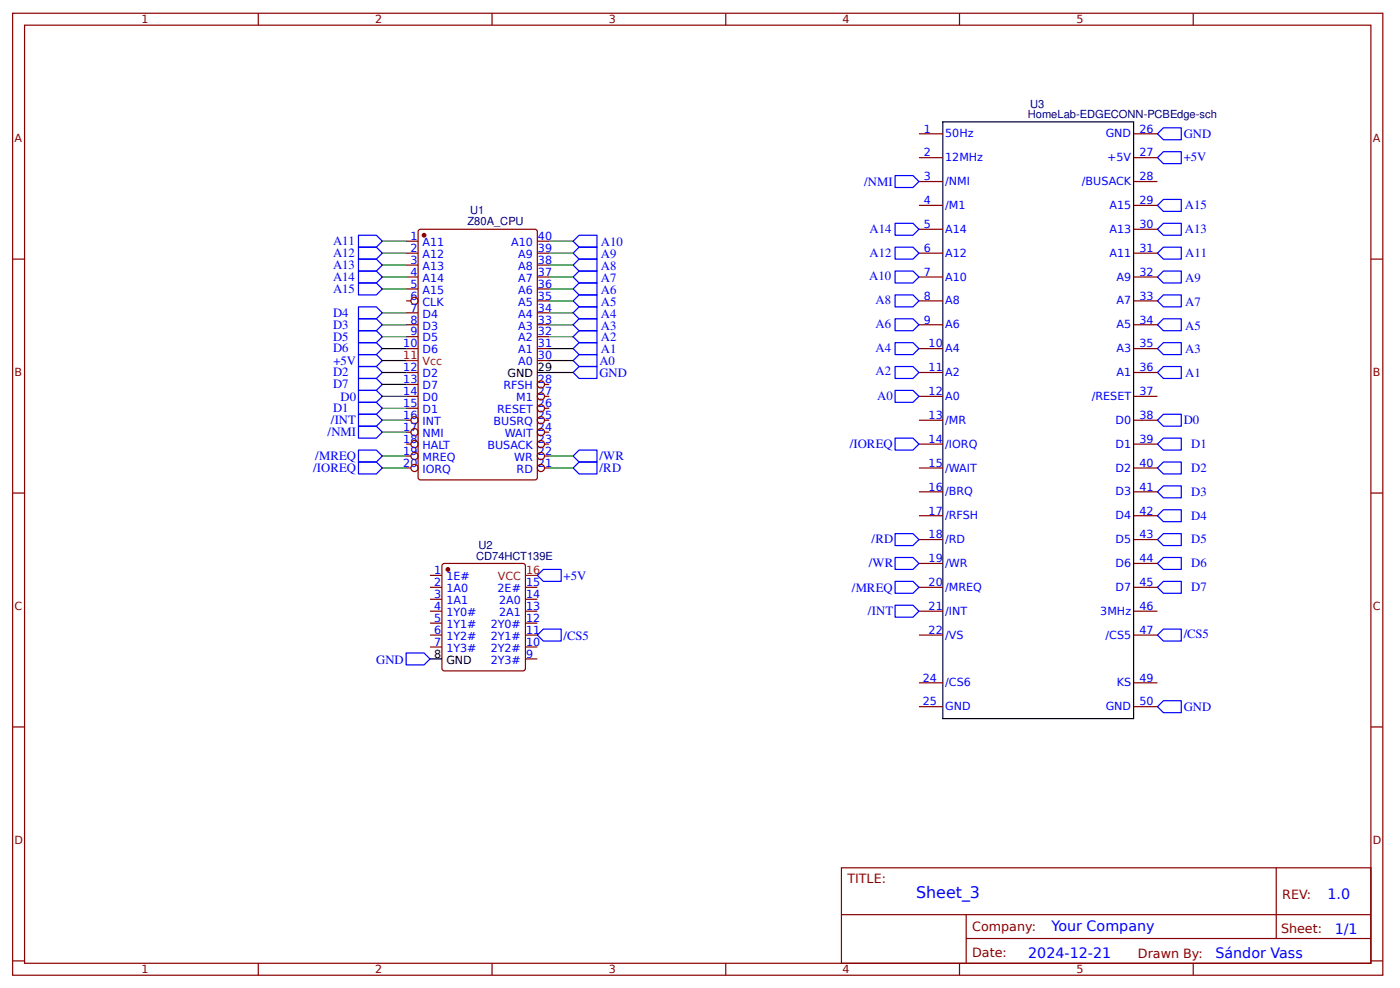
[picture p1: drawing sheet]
<svg xmlns="http://www.w3.org/2000/svg" width="311mm" height="219mm" viewBox="0 0 311 219" stroke-linecap="round" stroke-linejoin="round" font-family="sans-serif">
<g fill="none" stroke="#800" stroke-width=".26">
<path d="M2.8 2.9h304v213.3h-304zM5.5 5.6h298.7v207.9h-298.7zM57.3 2.9v2.7M109.2 2.9v2.7M161 2.9v2.7M212.9 2.9v2.7M264.7 2.9v2.7M203.9 29.7h5.3M203.9 35h5.3M251.5 29.7h5.3M251.5 35h5.3M2.8 57.4h2.7"/>
<path d="M90.1 53.5h2.7M90.1 56.1h2.7M90.1 58.8h2.7M93 50.9l25.7-.1 .4 .3 .1 54.8-.2 .4-25.7 .1-.5-.3v-54.7zM119.2 53.5h2.7M119.2 56.1h2.7M119.2 58.8h2.7M203.9 56.1h5.3M203.9 40.2h5.3M203.9 45.5h5.3M203.9 50.8h5.3M251.5 56.1h5.3"/>
<path d="M251.5 40.2h5.3M251.5 45.5h5.3M251.5 50.8h5.3M304.2 57.4h2.6M90.1 61.4h2.7M90.1 64.1h2.7M90.1 66.7h1.1M90.1 69.3h2.7M90.1 72h2.7M90.1 74.6h2.7M90.1 77.3h2.7M119.2 61.4h2.7"/>
<path d="M119.2 64.1h2.7M119.2 66.7h2.7M119.2 69.3h2.7M119.2 72h2.7M119.2 74.6h2.7M119.2 77.3h2.7M119.2 79.9h2.7M203.9 61.4h5.3M203.9 66.7h5.3M203.9 72h5.3M203.9 77.3h5.3M251.5 61.4h5.3"/>
<path d="M251.5 66.7h5.3M251.5 72h5.3M251.5 77.3h5.3M90.1 82.6h2.7M90.1 85.2h2.7M90.1 87.9h2.7M90.1 90.5h2.7M90.1 93.2h1.1M90.1 95.8h1.1M90.1 98.5h1.1M120.8 85.2h1.1M120.8 87.9h1.1"/>
<path d="M120.8 90.5h1.1M120.8 93.2h1.1M120.8 95.8h1.1M120.8 98.5h1.1M203.9 82.6h5.3M203.9 87.9h5.3M203.9 93.2h5.3M203.9 98.5h5.3M251.5 82.6h5.3M251.5 87.9h5.3M251.5 93.2h5.3M251.5 98.5h5.3"/>
<path d="M2.8 109.3h2.7M90.1 101.1h1.1M90.1 103.7h1.1M120.8 101.1h1.1M120.8 103.7h1.1M203.9 103.7h5.3M203.9 109h5.3M203.9 114.3h5.3M203.9 119.6h5.3M251.5 103.7h5.3M251.5 109h5.3M251.5 114.3h5.3"/>
<path d="M251.5 119.6h5.3M304.2 109.3h2.6M95.4 127.6h2.7M95.4 130.2h2.7M95.4 132.8h2.7M95.4 135.5h2.7M95.4 138.1h2.7M98.3 125l17.7-.1 .5 .3 .1 23-.3 .4-17.7 .1-.5-.2v-23.1zM116.6 130.2h2.6M116.6 132.8h2.6M116.6 135.5h2.6M116.6 138.1h2.6"/>
<path d="M203.9 130.2h5.3M203.9 135.5h5.3M203.9 124.9h5.3M251.5 130.2h5.3M251.5 135.5h5.3M251.5 124.9h5.3M95.4 140.8h2.7M95.4 143.4h2.7M116.6 140.8h2.6M116.6 143.4h2.6M116.6 146.1h2.6M203.9 140.8h5.3"/>
<path d="M203.9 151.4h5.3M203.9 156.7h5.3M251.5 140.8h5.3M251.5 151.4h5.3M251.5 156.7h5.3M2.8 161.2h2.7M304.2 161.2h2.6M186.7 192.4h117.5v21.1h-117.5zM283.2 192.4v15.7M2.8 213h2.7M57.3 213.5v2.7M109.2 213.5v2.7"/>
<path d="M161 213.5v2.7M186.7 202.8h117.4M212.9 213.5v2.7M214.4 208.1h89.7M214.4 202.8v10.5M264.7 213.5v2.7M304.2 213h2.6"/>
<circle cx="92" cy="66.7" r=".79"/>
<circle cx="92" cy="98.5" r=".79"/>
<circle cx="92" cy="95.8" r=".79"/>
<circle cx="92" cy="93.2" r=".79"/>
<circle cx="120" cy="90.5" r=".79"/>
<circle cx="120" cy="98.5" r=".79"/>
<circle cx="120" cy="95.8" r=".79"/>
<circle cx="120" cy="93.2" r=".79"/>
<circle cx="120" cy="87.9" r=".79"/>
<circle cx="120" cy="85.2" r=".79"/>
<circle cx="92" cy="101.1" r=".79"/>
<circle cx="92" cy="103.7" r=".79"/>
<circle cx="120" cy="101.1" r=".79"/>
<circle cx="120" cy="103.7" r=".79"/>
</g>
<g fill="#800" stroke="#800" stroke-width=".26">
<circle cx="94.1" cy="52.1" r=".4"/>
<circle cx="99.4" cy="126.2" r=".4"/>
</g>
<path d="M90.1 79.9h2.7M116.6 127.6h2.6" fill="none" stroke="#f00" stroke-width=".26"/>
<path d="M209.2 27h42.3v132.3h-42.3zM119.2 82.6h2.7M95.4 146.1h2.7" fill="none" stroke="#000" stroke-width=".26"/>
<g fill="none" stroke="#00f" stroke-width=".26">
<path d="M198.6 38.9h4l1.3 1.3-1.3 1.4h-4zM256.8 35l1.3-1.4h4v2.7h-4zM256.8 29.7l1.3-1.4h4v2.7h-4zM79.5 52.1h4l1.3 1.4-1.3 1.3h-4zM79.5 54.8h4l1.3 1.3-1.3 1.3h-4zM79.5 57.4h4l1.3 1.4-1.3 1.3h-4zM127.2 58.8l1.3-1.4h4v2.7h-4zM127.2 56.1l1.3-1.3h4v2.6h-4zM127.2 53.5l1.3-1.4h4v2.7h-4zM198.6 54.8h4l1.3 1.3-1.3 1.3h-4zM198.6 49.5h4l1.3 1.3-1.3 1.3h-4zM256.8 56.1l1.3-1.3h4v2.6h-4z"/>
<path d="M256.8 50.8l1.3-1.3h4v2.6h-4zM258.1 44.2h4v2.7h-4l-1.3-1.4zM79.5 60.1h4l1.3 1.3-1.3 1.3h-4zM79.5 62.7h4l1.3 1.4-1.3 1.3h-4zM79.5 70.7h4l1.3 1.3-1.3 1.3h-4zM79.5 68h4l1.3 1.3-1.3 1.4h-4zM79.5 73.3h4l1.3 1.3-1.3 1.4h-4zM79.5 76h4l1.3 1.3-1.3 1.3h-4zM79.5 78.6h4l1.3 1.3-1.3 1.4h-4zM127.2 79.9l1.3-1.3h4v2.7h-4zM127.2 77.3l1.3-1.3h4v2.6h-4zM127.2 74.6l1.3-1.3h4v2.7h-4z"/>
<path d="M127.2 72l1.3-1.3h4v2.6h-4zM127.2 69.3l1.3-1.3h4v2.7h-4zM127.2 66.7l1.3-1.3h4v2.6h-4zM127.2 64.1l1.3-1.4h4v2.7h-4zM127.2 61.4l1.3-1.3h4v2.6h-4zM198.6 76h4l1.3 1.3-1.3 1.3h-4zM198.6 70.7h4l1.3 1.3-1.3 1.3h-4zM198.6 65.4h4l1.3 1.3-1.3 1.3h-4zM198.6 60.1h4l1.3 1.3-1.3 1.3h-4zM256.8 77.3l1.3-1.3h4v2.6h-4zM256.8 72l1.3-1.3h4v2.6h-4zM256.8 66.7l1.3-1.3h4v2.6h-4z"/>
<path d="M256.8 61.4l1.3-1.3h4v2.6h-4zM79.5 86.5h4l1.3 1.4-1.3 1.3h-4zM79.5 89.2h4l1.3 1.3-1.3 1.3h-4zM79.5 81.3h4l1.3 1.3-1.3 1.3h-4zM79.5 83.9h4l1.3 1.3-1.3 1.3h-4zM79.5 91.8h4l1.3 1.4-1.3 1.3h-4zM79.5 94.5h4l1.3 1.3-1.3 1.3h-4zM79.5 99.8h4l1.3 1.3-1.3 1.3h-4zM127.2 82.6l1.3-1.3h4v2.6h-4zM198.6 86.5h4l1.3 1.4-1.3 1.3h-4zM198.6 81.3h4l1.3 1.3-1.3 1.3h-4zM198.6 97.1h4l1.3 1.4-1.3 1.3h-4z"/>
<path d="M256.8 82.6l1.3-1.3h4v2.6h-4zM256.8 93.2l1.3-1.4h4v2.7h-4zM256.8 98.5l1.3-1.4h4v2.7h-4zM79.5 102.4h4l1.3 1.3-1.3 1.4h-4zM127.2 103.7l1.3-1.3h4v2.7h-4zM127.2 101.1l1.3-1.3h4v2.6h-4zM198.6 118.3h4l1.3 1.3-1.3 1.3h-4zM256.8 114.3l1.3-1.3h4v2.6h-4zM256.8 109l1.3-1.3h4v2.7h-4zM256.8 119.6l1.3-1.3h4v2.6h-4zM256.8 103.7l1.3-1.3h4v2.7h-4zM119.2 127.6l1.3-1.4h4v2.7h-4z"/>
<path d="M198.6 134.2h4l1.3 1.3-1.3 1.3h-4zM198.6 128.9h4l1.3 1.3-1.3 1.3h-4zM198.6 123.6h4l1.3 1.3-1.3 1.3h-4zM256.8 124.9l1.3-1.3h4v2.6h-4zM256.8 130.2l1.3-1.3h4v2.6h-4zM90.1 144.8h4l1.3 1.3-1.3 1.3h-4zM119.2 140.8l1.3-1.3h4v2.6h-4zM256.8 156.7l1.3-1.4h4v2.7h-4zM256.8 140.8l1.3-1.3h4v2.6h-4z"/>
</g>
<g fill="none" stroke="#080" stroke-width=".26">
<path d="M84.8 53.5h5.3M84.8 56.1h5.3M84.8 58.8h5.3M121.9 53.5h5.3M121.9 56.1h5.3M121.9 58.8h5.3M84.8 61.4h5.3M84.8 64.1h5.3M84.8 69.3h5.3M84.8 72h5.3M84.8 74.6h5.3M84.8 77.3h5.3"/>
<path d="M84.8 79.9h5.3M121.9 61.4h5.3M121.9 64.1h5.3M121.9 66.7h5.3M121.9 69.3h5.3M121.9 72h5.3M121.9 74.6h5.3M121.9 77.3h5.3M121.9 79.9h5.3M84.8 82.6h5.3M84.8 95.8h5.3M84.8 93.2h5.3"/>
<path d="M84.8 85.2h5.3M84.8 90.5h5.3M84.8 87.9h5.3M121.9 82.6h5.3M84.8 101.1h5.3M84.8 103.7h5.3M121.9 101.1h5.3M121.9 103.7h5.3"/>
</g>
<text font-size="3.5" fill="#00f" x="203.3" y="199.1">Sheet_3</text>
<g font-size="3.2" fill="#00f">
<text x="294.5" y="199.3">1.0</text>
<text x="233.3" y="206.5">Your Company</text>
<text x="296.1" y="207.1">1/1</text>
<text x="228.1" y="212.3">2024-12-21</text>
<text x="269.7" y="212.3">Sándor Vass</text>
</g>
<g font-size="2.8" fill="#00f">
<text x="262.6" y="35.7">+5V</text>
<text x="262.6" y="30.6">GND</text>
<text x="191.7" y="41.2">/NMI</text>
<text x="262.9" y="46.4">A15</text>
<text x="192.9" y="51.7">A14</text>
<text x="262.9" y="51.7">A13</text>
<text x="73.9" y="54.3">A11</text>
<text x="73.9" y="57">A12</text>
<text x="73.9" y="59.6">A13</text>
<text x="133.3" y="59.8">A8</text>
<text x="133.3" y="57.2">A9</text>
<text x="133.3" y="54.5">A10</text>
<text x="192.9" y="57">A12</text>
<text x="263" y="57">A11</text>
<text x="73.9" y="62.3">A14</text>
<text x="73.9" y="64.9">A15</text>
<text x="133.3" y="65.1">A6</text>
<text x="133.3" y="62.5">A7</text>
<text x="192.8" y="62.1">A10</text>
<text x="263" y="62.5">A9</text>
<text x="73.9" y="70.2">D4</text>
<text x="133.3" y="70.4">A4</text>
<text x="133.3" y="67.8">A5</text>
<text x="194.3" y="67.3">A8</text>
<text x="263" y="67.8">A7</text>
<text x="73.9" y="72.8">D3</text>
<text x="73.9" y="75.5">D5</text>
<text x="133.3" y="75.7">A2</text>
<text x="133.3" y="73.1">A3</text>
<text x="194.3" y="77.9">A4</text>
<text x="194.3" y="72.6">A6</text>
<text x="263" y="73.1">A5</text>
<text x="73.9" y="83.4">D2</text>
<text x="73.9" y="78.1">D6</text>
<text x="74" y="80.9">+5V</text>
<text x="133" y="80.9">A0</text>
<text x="133" y="83.5">GND</text>
<text x="133.3" y="78.3">A1</text>
<text x="194.3" y="83.2">A2</text>
<text x="263" y="83.6">A1</text>
<text x="263" y="78.3">A3</text>
<text x="73.9" y="86.1">D7</text>
<text x="75.6" y="88.8">D0</text>
<text x="194.6" y="88.6">A0</text>
<text x="73.4" y="94.1">/INT</text>
<text x="73.9" y="91.4">D1</text>
<text x="262.6" y="93.9">D0</text>
<text x="72.6" y="96.7">/NMI</text>
<text x="188.5" y="99.4">/IOREQ</text>
<text x="264.3" y="99.3">D1</text>
<text x="69.5" y="104.7">/IOREQ</text>
<text x="69.9" y="102">/MREQ</text>
<text x="133" y="104.7">/RD</text>
<text x="133" y="102">/WR</text>
<text x="264.3" y="104.6">D2</text>
<text x="264.3" y="109.9">D3</text>
<text x="264.3" y="115.2">D4</text>
<text x="192.7" y="125.7">/WR</text>
<text x="193.4" y="120.4">/RD</text>
<text x="264.3" y="120.5">D5</text>
<text x="264.3" y="125.8">D6</text>
<text x="125" y="128.6">+5V</text>
<text x="189" y="131.1">/MREQ</text>
<text x="264.3" y="131.1">D7</text>
<text x="192.6" y="136.4">/INT</text>
<text x="125" y="141.8">/CS5</text>
<text x="262.6" y="141.5">/CS5</text>
<text x="83.5" y="147.1">GND</text>
<text x="262.6" y="157.6">GND</text>
</g>
<g font-size="2.8" fill="#800">
<text x="188" y="195.8">TITLE:</text>
<text x="284.5" y="199.3">REV:</text>
<text x="215.7" y="206.5">Company:</text>
<text x="284.2" y="206.9">Sheet:</text>
<text x="215.7" y="212.2">Date:</text>
<text x="252.5" y="212.3">Drawn By:</text>
</g>
<g font-size="2.5" fill="#800">
<text x="31.4" y="5.2">1</text>
<text x="83.2" y="5.2">2</text>
<text x="135.1" y="5.2">3</text>
<text x="187" y="5.2">4</text>
<text x="238.8" y="5.2">5</text>
<text x="3.2" y="31.5">A</text>
<text x="304.6" y="31.5">A</text>
<text x="3.2" y="83.4">B</text>
<text x="304.6" y="83.4">B</text>
<text x="3.2" y="135.2">C</text>
<text x="304.6" y="135.2">C</text>
<text x="3.2" y="187.1">D</text>
<text x="304.6" y="187.1">D</text>
<text x="31.4" y="215.8">1</text>
<text x="83.2" y="215.8">2</text>
<text x="135.1" y="215.8">3</text>
<text x="187" y="215.8">4</text>
<text x="238.8" y="215.8">5</text>
</g>
<g font-size="2.5" fill="#000080">
<text x="228.5" y="23.8">U3</text>
<text x="228" y="26.2">HomeLab-EDGECONN-PCBEdge-sch</text>
<text x="104.3" y="47.5">U1</text>
<text x="103.7" y="49.9">Z80A_CPU</text>
<text x="105.7" y="124.1">CD74HCT139E</text>
<text x="106.2" y="121.7">U2</text>
</g>
<g font-size="2.5" fill="#00f">
<text x="205" y="29.4">1</text>
<text x="252.8" y="29.4">26</text>
<text x="205" y="34.7">2</text>
<text x="209.7" y="30.5">50Hz</text>
<text x="209.7" y="35.7">12MHz</text>
<text x="245.3" y="30.5">GND</text>
<text x="245.7" y="35.7">+5V</text>
<text x="252.8" y="34.7">27</text>
<text x="205" y="40">3</text>
<text x="209.7" y="41">/NMI</text>
<text x="240" y="41">/BUSACK</text>
<text x="252.8" y="40">28</text>
<text x="205" y="45.3">4</text>
<text x="209.7" y="46.3">/M1</text>
<text x="246.2" y="46.3">A15</text>
<text x="252.8" y="45.3">29</text>
<text x="91.1" y="53.2">1</text>
<text x="119.4" y="53.2">40</text>
<text x="205" y="50.6">5</text>
<text x="209.7" y="51.6">A14</text>
<text x="246.2" y="51.6">A13</text>
<text x="252.8" y="50.6">30</text>
<text x="91.1" y="55.9">2</text>
<text x="91.1" y="58.5">3</text>
<text x="93.7" y="54.5">A11</text>
<text x="93.7" y="57.2">A12</text>
<text x="93.7" y="59.8">A13</text>
<text x="113.4" y="54.5">A10</text>
<text x="115" y="59.8">A8</text>
<text x="115" y="57.2">A9</text>
<text x="119.4" y="58.5">38</text>
<text x="119.4" y="55.9">39</text>
<text x="205" y="55.9">6</text>
<text x="209.7" y="56.9">A12</text>
<text x="246.2" y="56.9">A11</text>
<text x="252.8" y="55.9">31</text>
<text x="91.1" y="61.1">4</text>
<text x="91.1" y="63.8">5</text>
<text x="93.7" y="62.5">A14</text>
<text x="93.7" y="65.1">A15</text>
<text x="115" y="65.1">A6</text>
<text x="115" y="62.5">A7</text>
<text x="119.4" y="63.8">36</text>
<text x="119.4" y="61.1">37</text>
<text x="205" y="61.1">7</text>
<text x="209.7" y="62.2">A10</text>
<text x="247.7" y="62.2">A9</text>
<text x="252.8" y="61.1">32</text>
<text x="91.1" y="66.4">6</text>
<text x="91.1" y="69.1">7</text>
<text x="91.1" y="71.7">8</text>
<text x="93.7" y="67.8">CLK</text>
<text x="93.7" y="70.4">D4</text>
<text x="115" y="70.4">A4</text>
<text x="115" y="67.8">A5</text>
<text x="119.4" y="71.7">33</text>
<text x="119.4" y="69.1">34</text>
<text x="119.4" y="66.4">35</text>
<text x="205" y="66.4">8</text>
<text x="205" y="71.7">9</text>
<text x="209.7" y="67.5">A8</text>
<text x="247.7" y="67.5">A7</text>
<text x="252.8" y="66.4">33</text>
<text x="252.8" y="71.7">34</text>
<text x="89.5" y="77">10</text>
<text x="91.1" y="74.4">9</text>
<text x="93.7" y="73.1">D3</text>
<text x="93.7" y="75.7">D5</text>
<text x="115" y="75.7">A2</text>
<text x="115" y="73.1">A3</text>
<text x="119.4" y="77">31</text>
<text x="119.4" y="74.4">32</text>
<text x="206" y="77">10</text>
<text x="209.7" y="72.8">A6</text>
<text x="247.7" y="72.8">A5</text>
<text x="252.8" y="77">35</text>
<text x="89.5" y="82.3">12</text>
<text x="93.7" y="78.3">D6</text>
<text x="93.7" y="83.6">D2</text>
<text x="115" y="81">A0</text>
<text x="115" y="78.3">A1</text>
<text x="119.4" y="79.7">30</text>
<text x="206" y="82.3">11</text>
<text x="209.7" y="78.1">A4</text>
<text x="209.7" y="83.4">A2</text>
<text x="247.7" y="78.1">A3</text>
<text x="247.7" y="83.4">A1</text>
<text x="252.8" y="82.3">36</text>
<text x="89.5" y="85">13</text>
<text x="89.5" y="87.6">14</text>
<text x="93.7" y="86.3">D7</text>
<text x="93.7" y="88.9">D0</text>
<text x="111.7" y="86.3">RFSH</text>
<text x="114.5" y="88.9">M1</text>
<text x="119.4" y="85">28</text>
<text x="119.4" y="87.6">27</text>
<text x="206" y="87.6">12</text>
<text x="209.7" y="88.7">A0</text>
<text x="242.2" y="88.7">/RESET</text>
<text x="252.8" y="87.6">37</text>
<text x="89.5" y="90.2">15</text>
<text x="89.5" y="92.9">16</text>
<text x="89.5" y="95.5">17</text>
<text x="93.7" y="91.6">D1</text>
<text x="93.7" y="94.2">INT</text>
<text x="109.5" y="94.2">BUSRQ</text>
<text x="110.3" y="91.6">RESET</text>
<text x="119.4" y="92.9">25</text>
<text x="119.4" y="95.5">24</text>
<text x="119.4" y="90.2">26</text>
<text x="206" y="92.9">13</text>
<text x="209.7" y="94">/MR</text>
<text x="247.5" y="94">D0</text>
<text x="252.8" y="92.9">38</text>
<text x="89.5" y="98.2">18</text>
<text x="89.5" y="100.8">19</text>
<text x="93.7" y="96.9">NMI</text>
<text x="93.7" y="99.5">HALT</text>
<text x="108.1" y="99.5">BUSACK</text>
<text x="112" y="96.9">WAIT</text>
<text x="119.4" y="100.8">22</text>
<text x="119.4" y="98.2">23</text>
<text x="206" y="98.2">14</text>
<text x="209.7" y="99.2">/IORQ</text>
<text x="247.5" y="99.2">D1</text>
<text x="252.8" y="98.2">39</text>
<text x="89.5" y="103.5">20</text>
<text x="93.7" y="102.2">MREQ</text>
<text x="93.7" y="104.8">IORQ</text>
<text x="114.1" y="102.2">WR</text>
<text x="114.6" y="104.8">RD</text>
<text x="119.4" y="103.5">21</text>
<text x="206" y="103.5">15</text>
<text x="209.7" y="104.5">/WAIT</text>
<text x="247.5" y="104.5">D2</text>
<text x="252.8" y="103.5">40</text>
<text x="206" y="108.8">16</text>
<text x="209.7" y="109.8">/BRQ</text>
<text x="247.5" y="109.8">D3</text>
<text x="252.8" y="108.8">41</text>
<text x="206" y="114.1">17</text>
<text x="206" y="119.4">18</text>
<text x="209.7" y="115.1">/RFSH</text>
<text x="247.5" y="115.1">D4</text>
<text x="252.8" y="114.1">42</text>
<text x="252.8" y="119.4">43</text>
<text x="206" y="124.6">19</text>
<text x="209.7" y="120.4">/RD</text>
<text x="209.7" y="125.7">/WR</text>
<text x="247.5" y="120.4">D5</text>
<text x="247.5" y="125.7">D6</text>
<text x="252.8" y="124.6">44</text>
<text x="96.4" y="127.3">1</text>
<text x="96.4" y="129.9">2</text>
<text x="99" y="128.6">1E#</text>
<text x="99" y="131.3">1A0</text>
<text x="110.4" y="131.3">2E#</text>
<text x="116.7" y="129.9">15</text>
<text x="206" y="129.9">20</text>
<text x="209.7" y="131">/MREQ</text>
<text x="247.5" y="131">D7</text>
<text x="252.8" y="129.9">45</text>
<text x="96.4" y="132.6">3</text>
<text x="96.4" y="135.2">4</text>
<text x="96.4" y="137.9">5</text>
<text x="99" y="133.9">1A1</text>
<text x="99" y="136.6">1Y0#</text>
<text x="110.8" y="136.6">2A1</text>
<text x="110.8" y="133.9">2A0</text>
<text x="116.7" y="135.2">13</text>
<text x="116.7" y="132.6">14</text>
<text x="116.7" y="137.9">12</text>
<text x="206" y="135.2">21</text>
<text x="209.7" y="136.3">/INT</text>
<text x="244.1" y="136.3">3MHz</text>
<text x="252.8" y="135.2">46</text>
<text x="96.4" y="140.5">6</text>
<text x="96.4" y="143.2">7</text>
<text x="99" y="139.2">1Y1#</text>
<text x="99" y="141.8">1Y2#</text>
<text x="108.9" y="141.8">2Y1#</text>
<text x="108.9" y="139.2">2Y0#</text>
<text x="116.7" y="143.2">10</text>
<text x="116.7" y="140.5">11</text>
<text x="206" y="140.5">22</text>
<text x="209.7" y="141.6">/VS</text>
<text x="245.3" y="141.6">/CS5</text>
<text x="252.8" y="140.5">47</text>
<text x="99" y="144.5">1Y3#</text>
<text x="108.9" y="147.1">2Y3#</text>
<text x="108.9" y="144.5">2Y2#</text>
<text x="116.7" y="145.8">9</text>
<text x="204.7" y="151.1">24</text>
<text x="209.7" y="152.2">/CS6</text>
<text x="247.8" y="152.2">KS</text>
<text x="252.8" y="151.1">49</text>
<text x="204.7" y="156.4">25</text>
<text x="209.7" y="157.5">GND</text>
<text x="245.3" y="157.5">GND</text>
<text x="252.8" y="156.4">50</text>
</g>
<g font-size="2.5" fill="#f00">
<text x="89.5" y="79.7">11</text>
<text x="93.7" y="81">Vcc</text>
<text x="110.5" y="128.6">VCC</text>
<text x="116.7" y="127.3">16</text>
</g>
<g font-size="2.5">
<text x="112.6" y="83.6">GND</text>
<text x="119.4" y="82.3">29</text>
<text x="96.4" y="145.8">8</text>
<text x="99" y="147.1">GND</text>
</g>
</svg>
